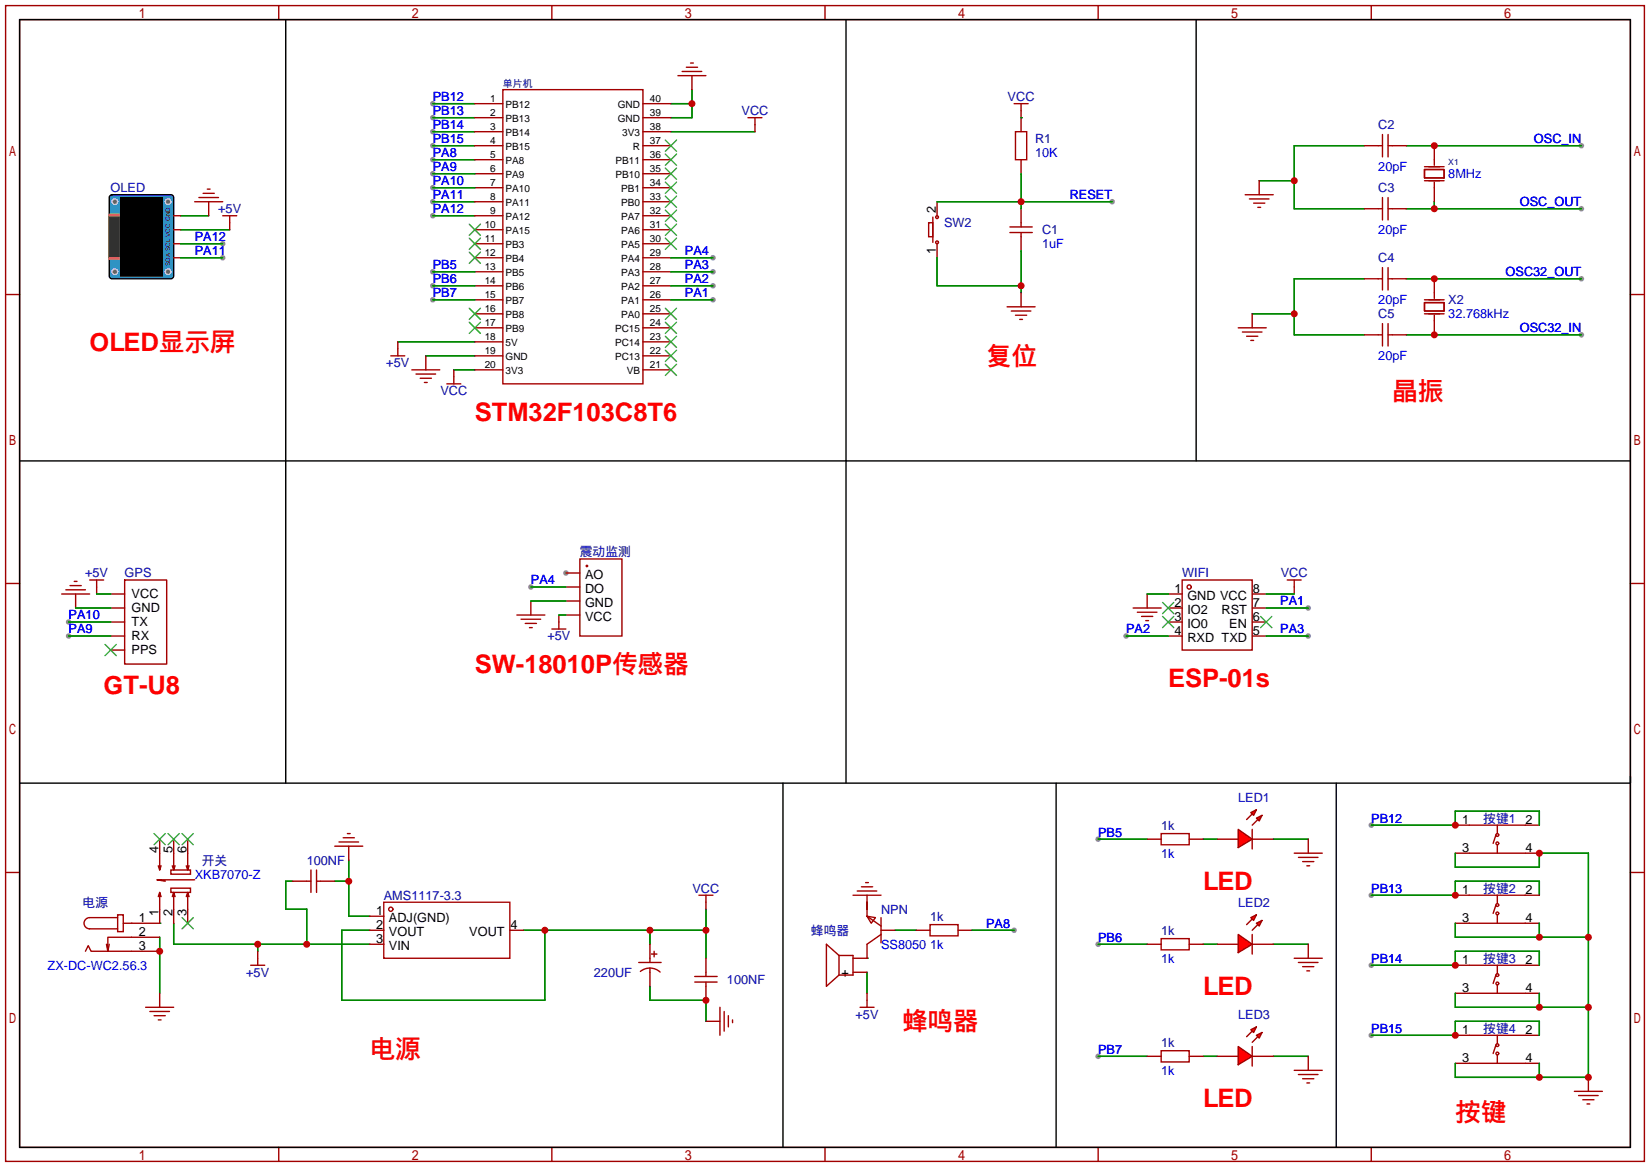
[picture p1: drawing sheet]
<svg xmlns="http://www.w3.org/2000/svg" width="299mm" height="212mm" viewBox="0 0 299 212" stroke-linecap="round" stroke-linejoin="round" font-family="sans-serif">
<g fill="#999">
<circle cx="102.6" cy="103.9" r=".51"/>
<circle cx="248.7" cy="162.3" r=".51"/>
<circle cx="248.7" cy="175" r=".51"/>
<circle cx="248.7" cy="187.7" r=".51"/>
<circle cx="248.7" cy="149.6" r=".51"/>
<circle cx="183.9" cy="168.7" r=".51"/>
<circle cx="40.4" cy="44.2" r=".51"/>
<circle cx="40.4" cy="46.7" r=".51"/>
<circle cx="78.5" cy="39.1" r=".51"/>
<circle cx="78.5" cy="36.6" r=".51"/>
<circle cx="78.5" cy="29" r=".51"/>
<circle cx="78.5" cy="26.4" r=".51"/>
<circle cx="78.5" cy="23.9" r=".51"/>
<circle cx="78.5" cy="21.3" r=".51"/>
<circle cx="78.5" cy="18.8" r=".51"/>
<circle cx="286.8" cy="26.4" r=".51"/>
<circle cx="286.8" cy="37.8" r=".51"/>
<circle cx="286.8" cy="50.5" r=".51"/>
<circle cx="286.8" cy="60.7" r=".51"/>
<circle cx="201.7" cy="36.6" r=".51"/>
<circle cx="96.3" cy="106.4" r=".51"/>
<circle cx="237.2" cy="110.2" r=".51"/>
<circle cx="237.2" cy="115.3" r=".51"/>
<circle cx="204.2" cy="115.3" r=".51"/>
<circle cx="12.4" cy="112.8" r=".51"/>
<circle cx="12.4" cy="115.3" r=".51"/>
<circle cx="199.1" cy="152.1" r=".51"/>
<circle cx="199.1" cy="171.2" r=".51"/>
<circle cx="199.1" cy="191.5" r=".51"/>
<circle cx="78.5" cy="49.3" r=".51"/>
<circle cx="78.5" cy="51.8" r=".51"/>
<circle cx="78.5" cy="54.4" r=".51"/>
<circle cx="129.3" cy="54.4" r=".51"/>
<circle cx="129.3" cy="51.8" r=".51"/>
<circle cx="129.3" cy="49.3" r=".51"/>
<circle cx="129.3" cy="46.7" r=".51"/>
<circle cx="78.5" cy="31.5" r=".51"/>
<circle cx="78.5" cy="34" r=".51"/>
</g>
<g fill="none" stroke="#a10000" stroke-width=".25">
<path d="M1 1h297.2v209.6h-297.2zM3.6 3.6h292.1v204.4h-292.1zM50.5 1v2.6M100.1 1v2.6M149.6 1v2.6M199.1 1v2.6M248.7 1v2.6M1 53.4h2.6M295.7 53.4h2.5M1 105.8h2.6M295.7 105.8h2.5M1 158.2h2.6"/>
<path d="M295.7 158.2h2.5M50.5 208v2.6M100.1 208v2.6M149.6 208v2.6M199.1 208v2.6M248.7 208v2.6"/>
</g>
<path d="M32.8 39.1h5M32.8 41.7h8.9" fill="none" stroke="#008700" stroke-width=".25"/>
<path d="M19.8 39.4h2v7.3h-2z" fill="#21212e" stroke="#6e4717" stroke-width=".25"/>
<path d="M19.9 35.6l.4-.3h10.7l.4 .3 .1 14.4-.3 .5h-10.9l-.4-.2z" fill="#39f" stroke="#000" stroke-width=".25"/>
<g fill="#666" stroke="#ccc" stroke-width=".25">
<circle cx="30.5" cy="49.3" r=".51"/>
<circle cx="30.5" cy="36.6" r=".51"/>
<circle cx="20.8" cy="36.6" r=".51"/>
<circle cx="20.8" cy="49.3" r=".51"/>
</g>
<path d="M21.8 35.8h7.7v14.2h-7.7z" fill="#000" stroke="#000" stroke-width=".25"/>
<g fill="none" stroke="#a10000" stroke-width=".25">
<path d="M86.1 18.8h5.1M91.2 16.3h25.4v53.3h-25.4zM116.6 18.8h5.1M122.9 13.7h5.1M123.7 13h3.6M124.5 12.2h2M125.2 11.4h.5M125.5 13.7v2.6M183.9 18.8h2.5M185.2 18.8v5.1M31.5 39.1h1.3M35.3 36.6h5.1"/>
<path d="M36.1 35.8h3.5M36.8 35.1h2.1M37.6 34.3h.5M37.8 36.6v2.5M40.4 39.1h2.5M41.7 39.1v2.6M86.1 39.1h5.1M86.1 36.6h5.1M86.1 21.3h5.1M86.1 23.9h5.1M86.1 26.4h5.1M86.1 29h5.1"/>
<path d="M86.1 31.5h5.1M86.1 34h5.1M116.6 39.1h5.1M116.6 36.6h5.1M116.6 21.3h5.1M116.6 23.9h5.1M116.6 26.4h5.1M116.6 29h5.1M116.6 31.5h5.1M116.6 34h5.1M135.6 21.3h2.6M136.9 21.3v2.6"/>
<path d="M169.2 39.4v4.5M169.9 36.6v2.5M184.1 23.9h2.1v5.1h-2.1zM185.2 29v2.5M185.2 37.8v3.3M225.8 35.3h5.1M226.6 36.1h3.5M227.3 36.8h2.1M228.1 37.6h.5M228.3 32.8v2.5M247.4 26.4h3.3M247.4 37.8h3.3"/>
<path d="M250.7 24.4v4M250.7 35.8v4.1M251.7 26.4h3.3M251.7 24.4v4M251.7 35.8v4.1M251.7 37.8h3.3M258.3 30.7h3.6v1.6h-3.6zM258.3 30.2h3.6M258.3 32.8h3.6M260.1 26.4v3.6M260.1 33v3.6M31.5 41.7h1.3"/>
<path d="M31.5 44.2h1.3M31.5 46.7h1.3M86.1 41.7h5.1M86.1 44.2h5.1M86.1 46.7h5.1M86.1 49.3h5.1M86.1 51.8h5.1M86.1 54.4h5.1M86.1 56.9h5.1M86.1 59.4h5.1M116.6 41.7h5.1M116.6 44.2h5.1"/>
<path d="M116.6 46.7h5.1M116.6 49.3h5.1M116.6 51.8h5.1M116.6 54.4h5.1M116.6 56.9h5.1M116.6 59.4h5.1M168.4 40.4h.8v2.5h-.8zM169.9 44.2v2.5M182.6 55.6h5.1M183.1 41.1h4.1M183.1 42.2h4.1M183.4 56.4h3.5"/>
<path d="M184.1 57.2h2.1M184.9 57.9h.5M185.2 42.2v3.3M185.2 53.1v2.5M224.5 59.4h5.1M227.1 56.9v2.5M247.4 50.5h3.3M250.7 48.5v4.1M250.7 58.7v4M251.7 48.5v4.1M251.7 58.7v4M251.7 50.5h3.3"/>
<path d="M258.3 54.9h3.6v1.5h-3.6zM258.3 54.4h3.6M258.3 56.9h3.6M260.1 50.5v3.6M260.1 57.2v3.5M70.9 64.5h2.5M72.1 62v2.5M74.7 67.1h5.1M75.4 67.8h3.6M76.2 68.6h2M77 69.3h.5M77.2 64.5v2.6"/>
<path d="M81 69.6h2.6M82.3 67.1v2.5M86.1 67.1h5.1M86.1 64.5h5.1M86.1 62h5.1M116.6 67.1h5.1M116.6 64.5h5.1M116.6 62h5.1M225.3 60.2h3.6M226.1 61h2M226.8 61.7h.5M247.4 60.7h3.3"/>
<path d="M251.7 60.7h3.3M11.2 107.7h5.1M11.9 106.9h3.6M12.7 106.2h2M13.5 105.4h.5M13.7 107.7v2.5M16.3 105.2h2.5M17.5 105.2v2.5M20.1 107.7h2.5M20.1 110.2h2.5M20.1 112.8h2.5M20.1 115.3h2.5"/>
<path d="M20.1 117.9h2.5M22.6 105.2h7.6v15.2h-7.6zM93.7 111.5h5.1M94.5 112.3h3.5M95.2 113h2.1M96 113.8h.5M96.3 109v2.5M100.1 114h2.5M101.3 111.5v2.5M102.6 103.9h2.6M102.6 106.4h2.6M102.6 109h2.6"/>
<path d="M102.6 111.5h2.6M105.2 101.3h7.6v14h-7.6zM205.5 110.2h5.1M206.2 111h3.6M207 111.8h2M207.8 112.5h.5M208 107.7v2.5M211.8 107.7h2.6M211.8 110.2h2.6M211.8 112.8h2.6M211.8 115.3h2.6M214.4 105.2h12.7v12.7h-12.7z"/>
<path d="M227.1 107.7h2.5M227.1 110.2h2.5M227.1 112.8h2.5M227.1 115.3h2.5M233.4 105.2h2.6M234.7 105.2v2.5M28.7 157l.3 .7M29 152.1v5.6l.2-.7M31 157.7h3.5v.8h-3.5zM31.2 157l.3 .7M31.5 152.1v5.6l.2-.7M33.8 157l.2 .7"/>
<path d="M34 152.1v5.6l.3-.7M35.3 159.5h-6.9l1.6 .3M53.1 159.8h3.3M56.4 157.7v4.1M57.4 159.8h3.3M57.4 157.7v4.1M60.7 153.4h5.1M61.5 152.7h3.5M62.2 151.9h2.1M63 151.1h.5M63.2 153.4v2.6M220.7 152.1h3.8"/>
<path d="M227.1 150.4v3.5M227.1 152.1h3.8M263.9 149.6h15.2M263.9 154.7h15.2M271.3 151.4l-.5 1.5M271.5 149.6v1.5M271.5 153.2v1.5M15.5 172.5l.5-1 .5 1h12.5M19.8 171.2l-.2 1.3M21.3 165.9h1.1v3h-1.1zM21.3 166.4h-5a1.02 1.02 0 0 0-1.1 1 1.02 1.02 0 0 0 1.1 1h5M29 169.9h-9.4v2.6l-.3-1.3"/>
<path d="M29 161.8l-.3 .8M29.2 162.6l-.2-.8v5.6h-6.6M31 161h3.5v.8h-3.5zM31.5 161.8l-.3 .8M31.7 162.6l-.2-.8v5.6M34 161.8l-.2 .8M34.3 162.6l-.3-.8v5.6M45.5 175h2.5M46.7 172.5v2.5M67.1 168.7h2.5M67.1 166.1h2.5M67.1 171.2h2.5"/>
<path d="M69.6 163.6h22.9v10.1h-22.9zM92.5 168.7h2.5M115.8 174.5h4.1M116.1 176.1a2.74 2.74 0 0 1 3.6 .1M117.9 171.2v3.3M117.9 175.5v3.3M118.1 173h1M118.6 172.5v1M126 178.1h4M126 177h4M126.7 162.3h2.6M128 162.3v2.5"/>
<path d="M128 173.7v3.3M128 178.1v3.3M152.1 173.2l-2.2-2v7.6l2.2-2M152.1 173.2v3.6M152.1 173.2h2.6v3.6h-2.6M154.7 176.3h2.5M154.7 162.3h5.1M155.4 161.5h3.6M156.2 160.8h2M157 160h.5M157.2 166.1l1.5 .3-.7 1zM157.2 162.3v3.8"/>
<path d="M157.2 166.1l2.6 1.8M159.8 169.4l-2.6 1.8v2.5h-2.5M159.8 168.7h2.5M159.8 166.4v4.5M166.1 168.7h2.6M168.7 167.6h5v2.1h-5zM173.7 168.7h2.6M263.9 162.3h15.2M263.9 167.4h15.2M263.9 175h15.2M271.3 176.8l-.5 1.5M271.3 164.1l-.5 1.5"/>
<path d="M271.5 162.3v1.5M271.5 165.9v1.5M271.5 175v1.5M271.5 178.6v1.5M26.4 182.6h5.1M27.2 183.4h3.5M27.9 184.2h2.1M28.7 184.9h.5M29 180.1v2.5M128 185.2h2.6M130.6 182.6v5.1M131.3 183.4v3.5"/>
<path d="M132.1 184.2v2M132.8 184.9v.5M156 182.6h2.5M157.2 180.1v2.5M263.9 180.1h15.2M263.9 187.7h15.2M263.9 192.8h15.2M271.3 189.5l-.5 1.5M271.5 187.7v1.5M271.5 191.3v1.5M285.5 197.9h5.1M286.3 198.6h3.5"/>
<path d="M287 199.4h2.1M288 195.3v2.6M287.8 200.2h.5"/>
<circle cx="169.9" cy="39.4" r=".25"/>
<circle cx="169.9" cy="43.9" r=".25"/>
<circle cx="106.4" cy="102.6" r=".13"/>
<circle cx="215.6" cy="106.4" r=".38"/>
<circle cx="271.5" cy="151.4" r=".25"/>
<circle cx="271.5" cy="152.9" r=".25"/>
<circle cx="70.9" cy="164.8" r=".38"/>
<circle cx="271.5" cy="176.8" r=".25"/>
<circle cx="271.5" cy="178.3" r=".25"/>
<circle cx="271.5" cy="164.1" r=".25"/>
<circle cx="271.5" cy="165.6" r=".25"/>
<circle cx="271.5" cy="191" r=".25"/>
<circle cx="271.5" cy="189.5" r=".25"/>
</g>
<path d="M19.8 38.9h1.8v8.1h-1.8z" fill="#fc0" stroke="#fc0" stroke-width=".25"/>
<path d="M19.8 39.4h1.8v7.1h-1.8z" fill="#333" stroke="#333" stroke-width=".25"/>
<g fill="none" stroke="#008700" stroke-width=".25">
<path d="M78.5 18.8h7.6M121.7 18.8h3.8M125.5 16.3v5h-3.8M78.5 39.1h7.6M78.5 36.6h7.6M78.5 29h7.6M78.5 26.4h7.6M78.5 23.9h7.6M78.5 21.3h7.6M121.7 23.9h15.2M169.9 36.6h31.8M185.2 21.3h.1"/>
<path d="M185.2 31.5v6.3M228.3 32.8h6.4M247.4 26.4h-12.7v11.4h12.7M255 26.4h31.8M255 37.8h31.8M260.1 36.6v1.2M32.8 44.2h7.6M32.8 46.7h7.6M169.9 46.7v5.1h15.3M185.2 45.5v7.6M227.1 56.9h7.6M247.4 50.5h-12.7v10.2h12.7"/>
<path d="M255 50.5h31.8M72.1 62h14M77.2 64.5h8.9M82.3 67.1h3.8M255 60.7h31.8M12.4 115.3h7.7M12.4 112.8h7.7M13.7 110.2h6.4M17.5 107.7h2.6M96.3 109h6.3M96.3 106.4h6.3M101.3 111.5h1.3"/>
<path d="M204.2 115.3h7.6M208 107.7h3.8M229.6 107.7h5.1M229.6 110.2h7.6M229.6 115.3h7.6M53.1 159.8h-1.3v5h3.8v6.4M60.7 159.8h2.5M63.2 156v10.1h3.9M199.1 152.1h8.9M218.2 152.1h2.5M230.9 152.1h6.3M248.7 149.6h15.2v-2.5h15.2v2.5"/>
<path d="M263.9 154.7v2.5h15.2v-2.5h8.9v40.6h-24.1v-2.5M29 167.4h.1M29 169.9v10.2M31.5 167.4v3.8h35.6M46.7 171.2v1.3M67.1 168.7h-5.1v12.7h36.8v-12.7M95 168.7h33M117.9 168.7v2.5M117.9 178.8v2.6h10.1v3.8M128 164.8v8.9M157.2 173.7h.1M157.2 163.6v1.2"/>
<path d="M157.2 176.3v3.8M162.3 168.7h3.8M176.3 168.7h7.6M248.7 162.3h15.2v-2.5h15.2v2.5M248.7 175h15.2v-2.5h15.2v2.5M263.9 167.4v2.5h24.1M279.1 167.4v2.5M248.7 187.7h15.2v-2.5h15.2v2.5M263.9 180.1v2.5h24.1M279.1 180.1v2.5M279.1 192.8v2.5"/>
</g>
<g fill="none" stroke="#3c3" stroke-width=".25">
<path d="M120.6 38.1l2.1 2M120.6 35.6l2.1 2M120.6 33l2.1 2.1M120.6 30.5l2.1 2M120.6 27.9l2.1 2.1M120.6 25.4l2.1 2M122.7 38.1l-2.1 2M122.7 35.6l-2.1 2M122.7 33l-2.1 2.1M122.7 30.5l-2.1 2M122.7 27.9l-2.1 2.1M122.7 25.4l-2.1 2"/>
<path d="M85.1 40.6l2 2.1M85.1 43.2l2 2M85.1 45.7l2 2.1M85.1 55.9l2 2M85.1 58.4l2 2.1M87.1 40.6l-2 2.1M87.1 43.2l-2 2M87.1 45.7l-2 2.1M87.1 55.9l-2 2M87.1 58.4l-2 2.1M120.6 58.4l2.1 2.1M120.6 55.9l2.1 2"/>
<path d="M120.6 43.2l2.1 2M120.6 40.6l2.1 2.1M122.7 58.4l-2.1 2.1M122.7 55.9l-2.1 2M122.7 43.2l-2.1 2M122.7 40.6l-2.1 2.1M120.6 66l2.1 2.1M120.6 63.5l2.1 2M120.6 61l2.1 2M122.7 63.5l-2.1 2M122.7 66l-2.1 2.1M122.7 61l-2.1 2"/>
<path d="M19 116.8l2.1 2.1M21.1 116.8l-2.1 2.1M210.8 109.2l2.1 2.1M210.8 111.8l2.1 2M212.9 109.2l-2.1 2.1M212.9 111.8l-2.1 2M228.6 111.8l2 2M230.6 111.8l-2 2M27.9 151.1l2.1 2.1M30 151.1l-2.1 2.1M30.5 151.1l2 2.1M32.5 151.1l-2 2.1"/>
<path d="M33 151.1l2.1 2.1M35.1 151.1l-2.1 2.1M33 166.4l2.1 2M35.1 166.4l-2.1 2"/>
</g>
<path d="M3.6 3.6h292.1v204.4h-292.1zM51.8 3.6v138.4M153.4 3.6v80M216.9 3.6v80M3.6 83.6h292.1M3.6 142h292.1M142 142v66M191.5 142v66M242.3 142v66" fill="none" stroke="#000" stroke-width=".25"/>
<g fill="#f00" stroke="#a10000" stroke-width=".25">
<path d="M224.5 150.4l2.6 1.7-2.6 1.6z"/>
<path d="M226.8 147.3l1-.5-.5 1z"/>
<path d="M227.8 148.3l1.1-.5-.6 1z"/>
</g>
<g fill="none" stroke="#a10000" stroke-width=".25">
<path d="M208 152.1h2.6M210.6 151.1h5v2.1h-5zM215.6 152.1h2.6M227.1 147.6l-1 1M228.1 148.6l-1 1M234.7 154.7h5.1M235.5 155.4h3.5M236.2 156.2h2.1M237 157h.5M237.2 152.1v2.6M220.7 171.2h3.8M227.1 171.2h3.8"/>
<path d="M227.1 169.4v3.6"/>
</g>
<path d="M199.1 171.2h8.9M218.2 171.2h2.5M230.9 171.2h6.3" fill="none" stroke="#008700" stroke-width=".25"/>
<g fill="#f00" stroke="#a10000" stroke-width=".25">
<path d="M224.5 169.4l2.6 1.8-2.6 1.5z"/>
<path d="M226.8 166.4l1-.5-.5 1z"/>
<path d="M227.8 167.4l1.1-.5-.6 1z"/>
</g>
<g fill="none" stroke="#a10000" stroke-width=".25">
<path d="M208 171.2h2.6M210.6 170.2h5v2h-5zM215.6 171.2h2.6M227.1 166.6l-1 1M228.1 167.6l-1 1.1M234.7 173.7h5.1M235.5 174.5h3.5M236.2 175.3h2.1M237 176h.5M237.2 171.2v2.5M220.7 191.5h3.8M227.1 191.5h3.8"/>
<path d="M227.1 189.7v3.6"/>
</g>
<path d="M199.1 191.5h8.9M218.2 191.5h2.5M230.9 191.5h6.3" fill="none" stroke="#008700" stroke-width=".25"/>
<g fill="#f00" stroke="#a10000" stroke-width=".25">
<path d="M224.5 189.7l2.6 1.8-2.6 1.5z"/>
<path d="M226.8 186.7l1-.5-.5 1z"/>
<path d="M227.8 187.7l1.1-.5-.6 1z"/>
</g>
<path d="M208 191.5h2.6M210.6 190.5h5v2h-5zM215.6 191.5h2.6M227.1 186.9l-1 1.1M228.1 188l-1 1M234.7 194.1h5.1M235.5 194.8h3.5M236.2 195.6h2.1M237 196.3h.5M237.2 191.5v2.6" fill="none" stroke="#a10000" stroke-width=".25"/>
<path d="M153.4 83.6v58.4" fill="none" stroke="#000" stroke-width=".25"/>
<path d="M78.5 31.5h7.6M78.5 34h7.6M78.5 49.3h7.6M78.5 51.8h7.6M78.5 54.4h7.6M121.7 49.3h7.6M121.7 51.8h7.6M121.7 54.4h7.6M121.7 46.7h7.6" fill="none" stroke="#008700" stroke-width=".25"/>
<g fill="#c00">
<circle cx="29" cy="172.5" r=".63"/>
<circle cx="128" cy="181.4" r=".63"/>
<circle cx="63.2" cy="159.8" r=".63"/>
<circle cx="128" cy="168.7" r=".63"/>
<circle cx="117.9" cy="168.7" r=".63"/>
<circle cx="98.8" cy="168.7" r=".63"/>
<circle cx="55.6" cy="171.2" r=".63"/>
<circle cx="46.7" cy="171.2" r=".63"/>
<circle cx="263.9" cy="162.3" r=".63"/>
<circle cx="263.9" cy="175" r=".63"/>
<circle cx="263.9" cy="187.7" r=".63"/>
<circle cx="263.9" cy="149.6" r=".63"/>
<circle cx="279.1" cy="195.3" r=".63"/>
<circle cx="288" cy="195.3" r=".63"/>
<circle cx="288" cy="182.6" r=".63"/>
<circle cx="279.1" cy="182.6" r=".63"/>
<circle cx="288" cy="169.9" r=".63"/>
<circle cx="279.1" cy="169.9" r=".63"/>
<circle cx="279.1" cy="154.7" r=".63"/>
<circle cx="125.5" cy="18.8" r=".63"/>
<circle cx="260.1" cy="26.4" r=".63"/>
<circle cx="260.1" cy="37.8" r=".63"/>
<circle cx="260.1" cy="50.5" r=".63"/>
<circle cx="260.1" cy="60.7" r=".63"/>
<circle cx="234.7" cy="32.8" r=".63"/>
<circle cx="234.7" cy="56.9" r=".63"/>
<circle cx="185.2" cy="36.6" r=".63"/>
<circle cx="185.2" cy="51.8" r=".63"/>
</g>
<g font-size="4.6" fill="#f00">
<text x="16.3" y="63.6">OLED显示屏</text>
<text x="178.8" y="66.1">复位</text>
<text x="86.1" y="76.3">STM32F103C8T6</text>
<text x="252.5" y="72.5">晶振</text>
<text x="18.8" y="125.8">GT-U8</text>
<text x="86.1" y="122">SW-18010P传感器</text>
<text x="211.8" y="124.6">ESP-01s</text>
<text x="218.2" y="161.4">LED</text>
<text x="218.2" y="180.4">LED</text>
<text x="67.1" y="191.9">电源</text>
<text x="163.6" y="186.8">蜂鸣器</text>
<text x="218.2" y="200.8">LED</text>
<text x="263.9" y="203.3">按键</text>
</g>
<g font-size="2.3" fill="#00f">
<text x="78.5" y="23.4">PB14</text>
<text x="78.5" y="20.9">PB13</text>
<text x="78.5" y="18.3">PB12</text>
<text x="78.5" y="28.5">PA8</text>
<text x="78.5" y="26">PB15</text>
<text x="187.7" y="28.5">10K</text>
<text x="278.2" y="26">OSC_IN</text>
<text x="78.5" y="31">PA9</text>
<text x="78.5" y="33.6">PA10</text>
<text x="249.9" y="31">20pF</text>
<text x="262.6" y="32.3">8MHz</text>
<text x="78.5" y="38.7">PA12</text>
<text x="78.5" y="36.1">PA11</text>
<text x="194" y="36.1">RESET</text>
<text x="275.6" y="37.4">OSC_OUT</text>
<text x="35.3" y="43.7">PA12</text>
<text x="35.3" y="46.3">PA11</text>
<text x="124.2" y="46.3">PA4</text>
<text x="189" y="45">1uF</text>
<text x="249.9" y="42.5">20pF</text>
<text x="78.5" y="48.8">PB5</text>
<text x="78.5" y="51.4">PB6</text>
<text x="78.5" y="53.9">PB7</text>
<text x="124.2" y="53.9">PA1</text>
<text x="124.2" y="51.4">PA2</text>
<text x="124.2" y="48.8">PA3</text>
<text x="273" y="50.1">OSC32_OUT</text>
<text x="249.9" y="55.2">20pF</text>
<text x="262.6" y="57.7">32.768kHz</text>
<text x="249.9" y="65.3">20pF</text>
<text x="275.6" y="60.2">OSC32_IN</text>
<text x="96.3" y="106">PA4</text>
<text x="12.4" y="112.3">PA10</text>
<text x="232.2" y="109.8">PA1</text>
<text x="12.4" y="114.9">PA9</text>
<text x="204.2" y="114.9">PA2</text>
<text x="232.2" y="114.9">PA3</text>
<text x="248.7" y="149.1">PB12</text>
<text x="199.1" y="151.7">PB5</text>
<text x="210.6" y="155.5">1k</text>
<text x="35.3" y="159.3">XKB7070-Z</text>
<text x="248.7" y="161.8">PB13</text>
<text x="159.8" y="172">SS8050</text>
<text x="168.7" y="172">1k</text>
<text x="178.8" y="168.2">PA8</text>
<text x="199.1" y="170.7">PB6</text>
<text x="8.6" y="175.8">ZX-DC-WC2.56.3</text>
<text x="210.6" y="174.5">1k</text>
<text x="248.7" y="174.5">PB14</text>
<text x="199.1" y="191.1">PB7</text>
<text x="248.7" y="187.2">PB15</text>
<text x="210.6" y="194.9">1k</text>
</g>
<g font-size="2.3" fill="#000080">
<text x="134.5" y="20.9">VCC</text>
<text x="182.7" y="18.3">VCC</text>
<text x="249.9" y="23.4">C2</text>
<text x="187.7" y="26">R1</text>
<text x="20.1" y="34.8">OLED</text>
<text x="249.9" y="34.8">C3</text>
<text x="39.6" y="38.7">+5V</text>
<text x="171.2" y="41.2">SW2</text>
<text x="189" y="42.5">C1</text>
<text x="249.9" y="47.5">C4</text>
<text x="249.9" y="57.7">C5</text>
<text x="262.6" y="55.2">X2</text>
<text x="70.1" y="66.6">+5V</text>
<text x="79.9" y="71.7">VCC</text>
<text x="105.2" y="100.9">震动监测</text>
<text x="15.4" y="104.7">+5V</text>
<text x="22.6" y="104.7">GPS</text>
<text x="214.4" y="104.7">WIFI</text>
<text x="232.3" y="104.7">VCC</text>
<text x="99.3" y="116.1">+5V</text>
<text x="224.5" y="145.3">LED1</text>
<text x="269" y="149.1">按键1</text>
<text x="210.6" y="150.4">1k</text>
<text x="36.6" y="156.8">开关</text>
<text x="55.6" y="156.8">100NF</text>
<text x="125.6" y="161.8">VCC</text>
<text x="269" y="161.8">按键2</text>
<text x="15" y="164.4">电源</text>
<text x="69.6" y="163.1">AMS1117-3.3</text>
<text x="159.8" y="165.7">NPN</text>
<text x="168.7" y="166.9">1k</text>
<text x="224.5" y="164.4">LED2</text>
<text x="147.1" y="169.5">蜂鸣器</text>
<text x="210.6" y="169.5">1k</text>
<text x="44.7" y="177.1">+5V</text>
<text x="107.7" y="177.1">220UF</text>
<text x="131.8" y="178.4">100NF</text>
<text x="269" y="174.5">按键3</text>
<text x="155.1" y="184.7">+5V</text>
<text x="224.5" y="184.7">LED3</text>
<text x="210.6" y="189.8">1k</text>
<text x="269" y="187.2">按键4</text>
</g>
<g font-size="2.3">
<text x="169.7" y="38.6" transform="rotate(-90 169.7 38.6)">2</text>
<text x="169.7" y="46" transform="rotate(-90 169.7 46)">1</text>
<text x="106.1" y="104.9">AO</text>
<text x="106.1" y="107.5">DO</text>
<text x="213" y="107.5">1</text>
<text x="227.2" y="107.5">8</text>
<text x="23.9" y="108.5">VCC</text>
<text x="23.9" y="111">GND</text>
<text x="23.9" y="113.6">TX</text>
<text x="106.1" y="110">GND</text>
<text x="106.1" y="112.5">VCC</text>
<text x="213" y="110">2</text>
<text x="213" y="112.5">3</text>
<text x="215.3" y="108.7">GND VCC</text>
<text x="215.3" y="111.3">IO2</text>
<text x="215.3" y="113.8">IO0</text>
<text x="221.5" y="111.3">RST</text>
<text x="222.9" y="113.8">EN</text>
<text x="227.2" y="112.5">6</text>
<text x="227.2" y="110">7</text>
<text x="23.9" y="116.1">RX</text>
<text x="23.9" y="118.6">PPS</text>
<text x="213" y="115.1">4</text>
<text x="215.3" y="116.4">RXD TXD</text>
<text x="227.2" y="115.1">5</text>
<text x="265.2" y="149.4">1</text>
<text x="276.6" y="149.4">2</text>
<text x="28.7" y="154.7" transform="rotate(-90 28.7 154.7)">4</text>
<text x="31.3" y="154.7" transform="rotate(-90 31.3 154.7)">5</text>
<text x="33.8" y="154.7" transform="rotate(-90 33.8 154.7)">6</text>
<text x="265.2" y="154.5">3</text>
<text x="276.6" y="154.5">4</text>
<text x="25.1" y="167.2">1</text>
<text x="28.7" y="166.1" transform="rotate(-90 28.7 166.1)">1</text>
<text x="31.3" y="166.1" transform="rotate(-90 31.3 166.1)">2</text>
<text x="33.8" y="166.1" transform="rotate(-90 33.8 166.1)">3</text>
<text x="68.2" y="165.9">1</text>
<text x="70.5" y="167.2">ADJ(GND)</text>
<text x="265.2" y="162.1">1</text>
<text x="265.2" y="167.2">3</text>
<text x="276.6" y="162.1">2</text>
<text x="276.6" y="167.2">4</text>
<text x="25.1" y="169.7">2</text>
<text x="25.1" y="172.2">3</text>
<text x="68.2" y="168.4">2</text>
<text x="68.2" y="171">3</text>
<text x="70.5" y="169.7">VOUT</text>
<text x="70.5" y="172.2">VIN</text>
<text x="85.1" y="169.7">VOUT</text>
<text x="92.6" y="168.4">4</text>
<text x="152.6" y="177.1">+</text>
<text x="265.2" y="174.8">1</text>
<text x="265.2" y="179.9">3</text>
<text x="276.6" y="174.8">2</text>
<text x="276.6" y="179.9">4</text>
<text x="265.2" y="187.5">1</text>
<text x="276.6" y="187.5">2</text>
<text x="265.2" y="192.6">3</text>
<text x="276.6" y="192.6">4</text>
</g>
<text font-size="1.8" fill="#000080" x="91.2" y="15.7">单片机</text>
<g font-size="1.8">
<text x="88.9" y="18.5">1</text>
<text x="88.9" y="21">2</text>
<text x="88.9" y="23.6">3</text>
<text x="91.7" y="19.5">PB12</text>
<text x="91.7" y="22">PB13</text>
<text x="112" y="22">GND</text>
<text x="112" y="19.5">GND</text>
<text x="117.9" y="23.6">38</text>
<text x="117.9" y="21">39</text>
<text x="117.9" y="18.5">40</text>
<text x="88.9" y="26.1">4</text>
<text x="88.9" y="28.6">5</text>
<text x="91.7" y="24.6">PB14</text>
<text x="91.7" y="27.1">PB15</text>
<text x="91.7" y="29.7">PA8</text>
<text x="111.6" y="29.7">PB11</text>
<text x="112.9" y="24.6">3V3</text>
<text x="114.8" y="27.1">R</text>
<text x="117.9" y="28.6">36</text>
<text x="117.9" y="26.1">37</text>
<text x="88.9" y="31.2">6</text>
<text x="88.9" y="33.7">7</text>
<text x="91.7" y="32.2">PA9</text>
<text x="91.7" y="34.7">PA10</text>
<text x="111.6" y="32.2">PB10</text>
<text x="112.6" y="34.7">PB1</text>
<text x="117.9" y="33.7">34</text>
<text x="117.9" y="31.2">35</text>
<text x="87.9" y="41.3">10</text>
<text x="88.9" y="36.3">8</text>
<text x="88.9" y="38.8">9</text>
<text x="91.7" y="37.3">PA11</text>
<text x="91.7" y="39.8">PA12</text>
<text x="112.6" y="39.8">PA7</text>
<text x="112.6" y="37.3">PB0</text>
<text x="117.9" y="41.3">31</text>
<text x="117.9" y="38.8">32</text>
<text x="117.9" y="36.3">33</text>
<text x="87.9" y="43.9">11</text>
<text x="87.9" y="46.4">12</text>
<text x="91.7" y="42.4">PA15</text>
<text x="91.7" y="44.9">PB3</text>
<text x="91.7" y="47.4">PB4</text>
<text x="112.6" y="47.4">PA4</text>
<text x="112.6" y="44.9">PA5</text>
<text x="112.6" y="42.4">PA6</text>
<text x="117.9" y="46.4">29</text>
<text x="117.9" y="43.9">30</text>
<text x="87.9" y="49">13</text>
<text x="87.9" y="51.5">14</text>
<text x="91.7" y="50">PB5</text>
<text x="91.7" y="52.5">PB6</text>
<text x="112.6" y="52.5">PA2</text>
<text x="112.6" y="50">PA3</text>
<text x="117.9" y="51.5">27</text>
<text x="117.9" y="49">28</text>
<text x="87.9" y="54">15</text>
<text x="87.9" y="56.6">16</text>
<text x="87.9" y="59.1">17</text>
<text x="91.7" y="55.1">PB7</text>
<text x="91.7" y="57.6">PB8</text>
<text x="112.6" y="57.6">PA0</text>
<text x="112.6" y="55.1">PA1</text>
<text x="117.9" y="59.1">24</text>
<text x="117.9" y="56.6">25</text>
<text x="117.9" y="54">26</text>
<text x="87.9" y="61.7">18</text>
<text x="87.9" y="64.2">19</text>
<text x="91.7" y="60.1">PB9</text>
<text x="91.7" y="62.7">5V</text>
<text x="91.7" y="65.2">GND</text>
<text x="111.5" y="65.2">PC13</text>
<text x="111.5" y="62.7">PC14</text>
<text x="111.5" y="60.1">PC15</text>
<text x="117.9" y="64.2">22</text>
<text x="117.9" y="61.7">23</text>
<text x="87.9" y="66.7">20</text>
<text x="91.7" y="67.8">3V3</text>
<text x="113.7" y="67.8">VB</text>
<text x="117.9" y="66.7">21</text>
</g>
<text font-size="1.6" fill="#000080" x="262.6" y="29.9">X1</text>
<text font-size="1.2" x="30.9" y="48.3" transform="rotate(-90 30.9 48.3)">SDA SCL VCC GND</text>
</svg>
